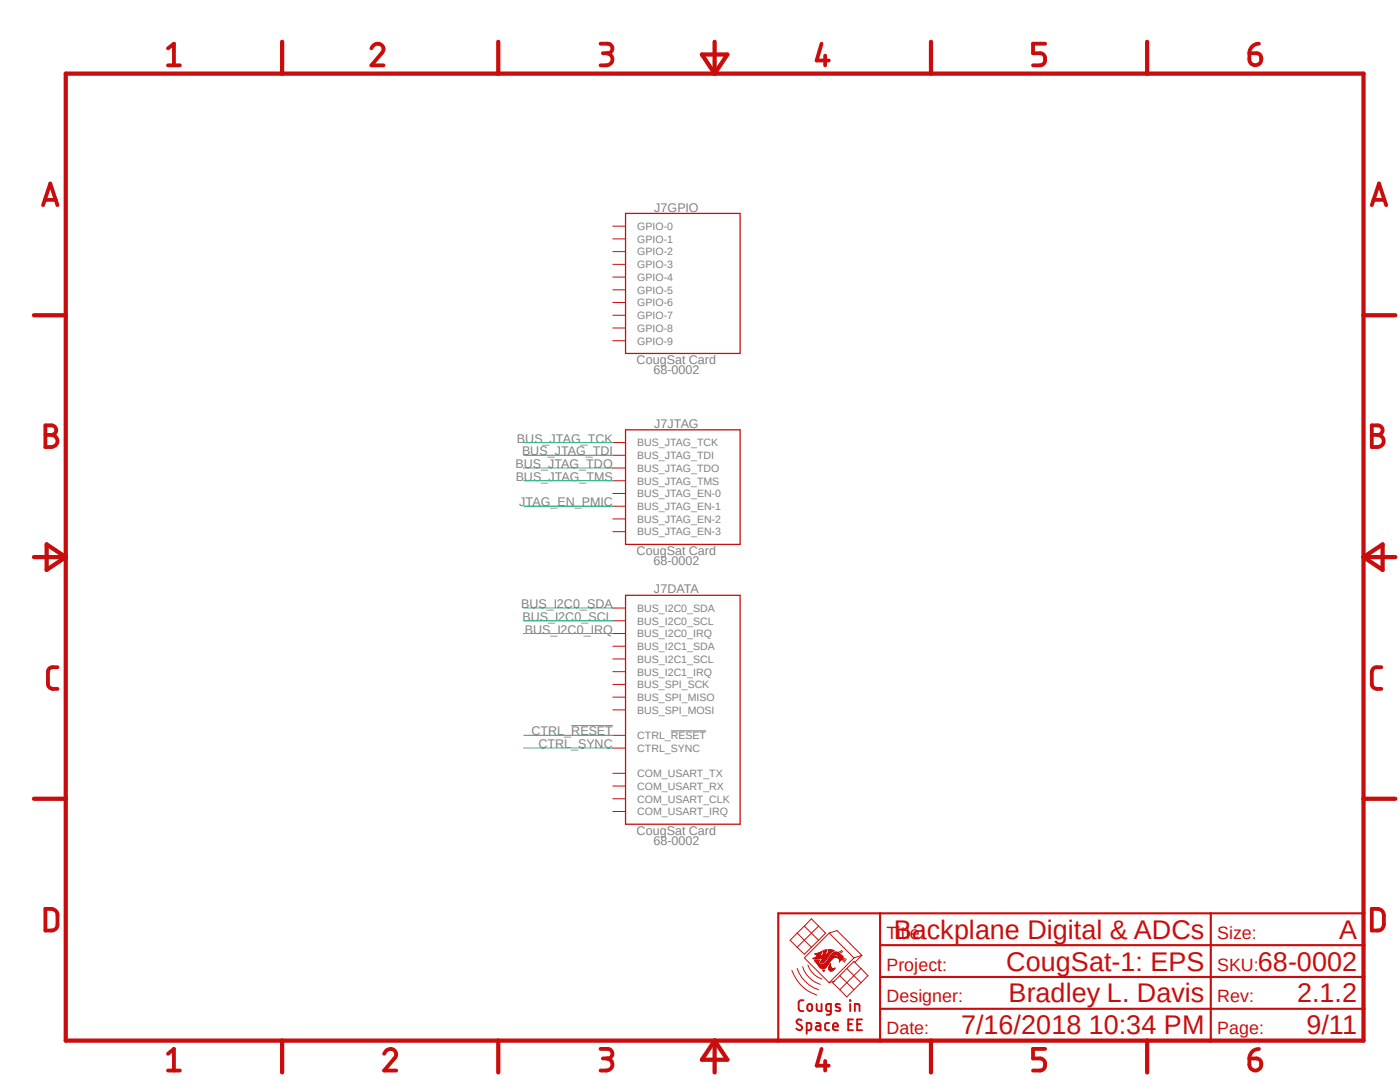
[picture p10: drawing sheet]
<svg xmlns="http://www.w3.org/2000/svg" width="279mm" height="216mm" viewBox="0 0 279 216" stroke-linecap="round" stroke-linejoin="round" font-family="sans-serif">
<path d="M6.3 6.1l272.6 209.6M278.9 6.1l-272.6 209.6" fill="none" stroke="#fff" stroke-width=".2"/>
<path d="M114 144.8h8.3M133.9 145.8h7" fill="none" stroke="#808080" stroke-width=".2"/>
<g fill="none" stroke="#c90d0c" stroke-width=".85">
<path d="M13.1 14.7h259v192.9h-259zM56.3 8.3v6.4M99.4 8.3v6.4M140.1 10.9h5.1l-2.6 3.8zM142.6 8.3v6.4M185.8 8.3v6.4M228.9 8.3v6.4M6.8 62.9h6.3M272.1 62.9h6.4M6.8 111.2h6.3M9.3 108.6l3.8 2.6-3.8 2.5zM272.1 111.2h6.4"/>
<path d="M272.1 111.2l3.8-2.6v5.1zM6.8 159.4h6.3M272.1 159.4h6.4M56.3 207.6v6.4M99.4 207.6v6.4M142.6 207.6v6.4M142.6 207.6l2.6 3.9h-5.1zM185.8 207.6v6.4M228.9 207.6v6.4"/>
</g>
<g fill="none" stroke="#c90d0c" stroke-width=".76">
<path d="M33.5 9.7l1.2-1v4.3M33.5 13h2.4M74.1 9.7a1.19 1.19 0 0 1 1.6-1 1.19 1.19 0 0 1 .7 1.7l-2.3 2.6h2.4M119.8 8.7h1.5a.95 .95 0 0 1 .9 1 .95 .95 0 0 1-.9 .9h-1M121 10.6a1.21 1.21 0 0 1 1.2 1.2 1.21 1.21 0 0 1-1.2 1.2h-1.2M164 8.7l-1 3.4h2.4M164.7 11.1v1.9M208.6 8.7h-2.4v1.9h1.4a1.23 1.23 0 0 1 1 1.2 1.23 1.23 0 0 1-1 1.2h-1.4M249.3 10.6h1.5a1.21 1.21 0 0 1 .9 1.4 1.21 1.21 0 0 1-1.4 1 1.09 1.09 0 0 1-1-1.2zM251.2 8.7a1.88 1.88 0 0 0-1.9 1.9M9 39.9h2.1M274.1 39.9h2.2"/>
<path d="M8.6 40.9l1.4-4.3 1.5 4.3M273.8 40.9l1.4-4.3 1.4 4.3M9.1 84.9h1.2a.95 .95 0 0 1 .9 .9 .95 .95 0 0 1-.9 1 1.21 1.21 0 0 1 1.2 1.2 1.21 1.21 0 0 1-1.2 1.2h-1.2zM9.1 86.8h1.2M273.8 84.9h1.2a.95 .95 0 0 1 .9 .9 .95 .95 0 0 1-.9 1 1.21 1.21 0 0 1 1.2 1.2 1.21 1.21 0 0 1-1.2 1.2h-1.2zM273.8 86.8h1.2M11.5 133.1h-1a.87 .87 0 0 0-.9 1v2.4a.97 .97 0 0 0 .9 1h1M275.7 133.1h-1a.94 .94 0 0 0-.9 1v2.4a.97 .97 0 0 0 .9 1h1M9.1 181.4a2.22 2.22 0 0 1 2.2 .5l.2 .7v1.9a1.13 1.13 0 0 1-1.2 1.2h-1.2zM273.8 181.4a2.07 2.07 0 0 1 2.1 .5l.3 .7v1.9a1.21 1.21 0 0 1-1.2 1.2h-1.2zM33.5 210.3l1.2-1v4.3M33.5 213.6h2.4"/>
<path d="M76.7 210.3a1.19 1.19 0 0 1 1.5-1 1.19 1.19 0 0 1 .7 1.7l-2.2 2.6h2.4M119.8 209.3h1.5a.95 .95 0 0 1 .9 .9 .95 .95 0 0 1-.9 1h-1M121 211.2a1.21 1.21 0 0 1 1.2 1.2 1.21 1.21 0 0 1-1.2 1.2h-1.2M164 209.3l-1 3.3h2.4M164.7 211.7v1.9M208.6 209.3h-2.4v1.9h1.4a1.23 1.23 0 0 1 1 1.2 1.23 1.23 0 0 1-1 1.2h-1.4M249.3 211.2h1.5a1.2 1.2 0 0 1 .9 1.3 1.2 1.2 0 0 1-1.2 1.1 1.2 1.2 0 0 1-1.2-1.2zM251.2 209.3a1.88 1.88 0 0 0-1.9 1.9"/>
</g>
<path d="M175.6 194.9h96.5M175.6 182.2v25.4M175.6 188.6h96.5M241.6 182.2v25.4M272.1 182.2h-116.8v25.4M175.6 201.3h96.5" fill="none" stroke="#c90d0c" stroke-width=".42"/>
<g fill="none" stroke="#c90d0c" stroke-width=".2">
<path d="M122.3 45.1h2.5M122.3 47.7h2.5M122.3 50.2h2.5M122.3 52.7h2.5M122.3 55.3h2.5M122.3 57.8h2.5M122.3 60.4h2.5M122.3 62.9h2.5M122.3 65.4h2.5M122.3 68h2.5M122.3 88.3h2.5M122.3 90.8h2.5"/>
<path d="M122.3 93.4h2.5M122.3 95.9h2.5M122.3 98.5h2.5M122.3 101h2.5M122.3 103.5h2.5M122.3 106.1h2.5M122.3 121.3h2.5M122.3 123.9h2.5M122.3 126.4h2.5M122.3 128.9h2.5M122.3 131.5h2.5M122.3 134h2.5"/>
<path d="M122.3 136.6h2.5M122.3 139.1h2.5M122.3 141.6h2.5M122.3 146.7h2.5M122.3 149.3h2.5M122.3 154.3h2.5M122.3 156.8h2.5M122.3 159.4h2.5M122.3 161.9h2.5M158 193.6a7.9 7.9 0 0 0 5 4.9M159.1 193.3a6.8 6.8 0 0 0 4.3 4.2M159.1 189l1.4 1.4 1.4-1.4"/>
<path d="M159.1 186.2l-1.4 1.4 1.4 1.4M159.1 186.2l2.8 2.8M160.2 192.9a5.5 5.5 0 0 0 3.5 3.5M160.5 184.8l1.4-1.5 1.5 1.5M160.5 184.8l-1.4 1.4M160.5 184.8l2.9 2.8M161.2 192.6a4.4 4.4 0 0 0 2.8 2.8M162.3 191.2h1.6M162.3 191.3h1.3M162.6 191.1l-.4 .2 .8 .1 1.3-.3-.3 .5M162.6 191.1h2.5M162.6 191.7h.9"/>
<path d="M162.6 190.4h1.1M162.7 191.8h.7M162.7 191.1h2.4M162.7 191.9l.8 1M162.8 191.9h.5M162.8 190.5h.9M162.9 192h.4M162.9 191h2.3M162.9 192.1h.5M162.9 190.5h.8M162.9 190.3h1M163 192.2h.4"/>
<path d="M163 190.9l-.4 .2M163 190.9h2.3M163.1 190.8h.6M163.1 192.3h.4M163.1 192.4h.6M163.1 190.6h.6M163.2 190.7h.5M163.2 192.5h2M163.3 190.2h.7M163.3 191.9l.1 .2M163.3 192.6h1.8M163.4 184.8l1.4 1.4-1.4 1.4"/>
<path d="M163.4 187.6l-1.5 1.4M163.4 184.8l-4.3 4.2M163.4 192.7h1.7M163.4 192.1l.4 .3M163.4 192.8h1.6M163.5 192.9h1.5M163.5 192.9l.2 .1M163.5 191.6h.1M163.5 190.1h.5M163.6 193h1.3M163.6 191.6l-1 .1 .1 .2M163.6 191.6l-.3 .3"/>
<path d="M163.7 193h1.1M163.7 193l.1 .2M163.7 193.1h1M163.7 192h.7M163.7 191.9h.8M163.7 190h.3M163.8 193.2l.2 .1 .6-.1M163.8 191.8h.8M163.9 193.2h.7M163.9 191.8l-.2 .2 .3 .2 .3-.1M163.9 192.1h.4M163.9 190.8h1.4"/>
<path d="M163.9 191.7h.8M163.9 189.9h.1M164 191.6l-.1 .2M164 189.9l-.3 .8M164 189.9l-1.4 .4 .6 .4-.2 .2M164 191.6h.8M164 190.7h1.4M164.1 191.5h.8M164.1 191.4h.8M164.1 190.6h1.3M164.2 191.3h.8M164.2 190.5l-.5 .4v-.2"/>
<path d="M164.2 191.2h.9M164.2 190.5h1.3M164.3 189.7v.4l.1-.1-.1 .4M164.3 190.5h.5M164.3 189.9h.5M164.3 189.7h.7M164.3 193.7h.2M164.3 192.4h1M164.3 190h.5M164.3 190.4l-.1 .1M164.3 190.4h.5M164.4 190.3h.4"/>
<path d="M164.4 190.2h.4M164.4 193.6h.2l-.2 .2M164.4 190.1h.4M164.5 192.4h-1.3M164.5 192.4h.9M164.5 192l-.2 .1M164.5 189.7h-.2M164.5 189.7h.5M164.5 193.6h-.3l.2 .2M164.6 192.3h.8M164.7 192.2h.8M164.7 189.6l.3-.1v.3h-.7"/>
<path d="M164.7 189.6l-.2 .1M164.7 189.6h.3M164.7 193.1l-.1 .1M164.8 190.4v.2l.2-.1M164.8 190.1v.3M164.8 189.8v.3M164.8 192.1h.7M164.8 192.1l-.3 .3M164.9 192h.7M164.9 193l-.2 .1M165 191.9h.7M165 190.5h.5"/>
<path d="M165 191.8h.7M165.1 190.4h.5M165.1 191.1l-.6 .9M165.1 191.7h.7M165.1 191.7l-.3 .4M165.1 191.6h.7M165.1 190.3h.6M165.1 192.6l-.2 .4M165.2 190.2l-.2 .3M165.2 191.6h.7M165.2 190.2h.6M165.3 191.5h.6"/>
<path d="M165.3 191.4h.7M165.3 190.8l-.2 .3M165.3 190.1h.6M165.3 189.7h1.1M165.3 189.6h.8M165.4 190h.5M165.4 193.4h1.1M165.4 193.3h1.2M165.4 193.2h.7M165.4 193.1h.5M165.4 191.3h.7M165.4 192.9l.1 .6"/>
<path d="M165.4 193.5h1M165.4 193h.5M165.4 193h.4M165.4 189.8h.8M165.4 191.2h.8M165.4 189.9h.7M165.5 186.2l4.9 4.9M165.5 186.2l-5 4.9 5 5M165.5 186.2l1.5-.5 5 4.9M165.5 193.5h.8M165.5 192.9h.3M165.5 191.1h.9"/>
<path d="M165.5 192.8h.3M165.5 191.1h1.1M165.6 193.6h.6M165.6 192.7h.1M165.6 192.6h.1M165.6 191h1.5M165.7 192.5h.1M165.7 190.9h1.3M165.7 192.4h.1M165.7 190.8h1.1M165.7 193.7h.4M165.7 192.4l.1-.1-.4 .6"/>
<path d="M165.7 192.4v.3M165.7 192.7l.1 .3M165.8 190.1l-.5 .7M165.8 190.7h.3M165.8 193l.3 .3 .6-.1M165.8 190.6h.4M165.9 190.5h.4M165.9 190.5l-.8 1.2M165.9 190.5h.5M166 190.4h1.6M166.1 190.7l.7 .1 .5 .3M166.2 189.8l-.4 .3"/>
<path d="M166.2 190.2h1.1M166.4 190.1h.8M166.4 190.1a1.08 1.08 0 0 1 1.4 .4l.3 .2M166.4 190.1l-.5 .4M166.4 190.5a.79 .79 0 0 1 1 .7l-.1-.1 .3 .4M166.4 190.5l-.3 .2M166.4 189.7l-.2 .1M166.4 189.7l-1.1-.2v.3h.2l-.3 .4M166.5 195.7l-.3 .4 1.4 1.4M166.6 193.2h.1M166.7 193.2a.69 .69 0 0 1-.5 .5 .69 .69 0 0 1-.7-.2M166.9 190.5h.8"/>
<path d="M167 190.5h.8M167.1 191.1h.2M167.1 190.6h.8M167.2 191.1a1.47 1.47 0 0 0-1.7 1l-.4 .5M167.2 191.1h.1M167.2 190.7h.8M167.3 190.8h.8M167.3 191.2h.8M167.3 190.9h.9M167.4 191h.8M167.4 191.3h.7M167.4 191.1h.7"/>
<path d="M167.4 191.1h.8M167.5 191.4h.5M167.6 191.8l-.1 .2M167.6 191.6h.2M167.6 191.5h.3M167.6 191.5v.1M167.6 194.7l-1.1 1M167.6 194.7l2.8 2.8M167.6 191.7h.1M167.6 191.6h.1M167.6 191.6v.2M167.7 191.6l-.1 .2"/>
<path d="M168 191.4l.6 .6M168 189.7l-.8 .4M168 191.4l-.3 .2M168.1 190.7l.1 .2M168.1 191.3l.7 .5M168.1 191.2l-.1 .2M168.2 191.1l.7 .3M168.2 189.9l-.7 .4h-1.4M168.2 191l-.1 .2M168.2 190.9v.1M169 193.3l1.4-1.4 1.4 1.4M169 193.3l2.8 2.8"/>
<path d="M169 193.3l-1.4 1.4M170.4 191.1l-4.9 5 1-.4M171.8 193.3l1.4 1.4-4.2 4.2-1.4-1.4M171.8 193.3l-4.2 4.2M172 190.6l-1.6 .5M172 190.6l-1.4 1.4"/>
</g>
<g fill="none" stroke="#c90d0c" stroke-width=".38">
<path d="M160.4 199.6h-.8l-.2 .5 .1 1.4 .4 .3h.5M169.6 199.6l.1 .1zM160 203.6a.6 .6 0 0 0-1 .3l.2 .4 .7 .3a.57 .57 0 0 1-.1 .9 .57 .57 0 0 1-.9-.3M161 205.6h.6l.3-.2v-.9l-.1-.3-.8-.1v2.2M161.2 200.5a.49 .49 0 0 1 .5-.2 .49 .49 0 0 1 .4 .5v.5a.49 .49 0 0 1-.5 .5 .49 .49 0 0 1-.5-.5zM162.9 204.1l.6 .1 .2 .3v1.1h-.5a.42 .42 0 0 1-.4-.5 .42 .42 0 0 1 .4-.4h.5M163 200.3v1.1l.4 .4h.6v-1.5M165.5 204.1l-.7 .1-.1 .3v.9l.3 .2h.5M165.8 201.8h-.6l-.3-.3v-.8l.2-.3 .7-.1v1.8l-.3 .4h-.5M166.2 204.9h1a.51 .51 0 0 0-.3-.8 .51 .51 0 0 0-.7 .5l.1 .8 .3 .2h.6M167.6 200.4a.61 .61 0 0 0-.8 .1l.1 .4 .7 .2 .1 .4a.63 .63 0 0 1-.9 .1M169.3 204.3h.7"/>
<path d="M169.7 200.3v1.5M170.2 203.4h-.9v2.2h.9M170.6 201.8v-1.5h.6l.3 .2v1.3M171.1 204.3h.7M172 203.4h-.9v2.2h.9"/>
</g>
<path d="M124.8 42.6h22.9v27.9h-22.9zM124.8 85.8h22.9v22.8h-22.9zM124.8 118.8h22.9v45.7h-22.9z" fill="none" stroke="#c90d0c" stroke-width=".25"/>
<path d="M104.5 88.3h17.8M104.5 90.8h17.8M104.5 93.4h17.8M104.5 95.9h17.8M104.5 101h17.8M104.5 123.9h17.8M104.5 121.3h17.8M104.5 126.4h17.8M104.5 146.7h17.8M104.5 149.3h17.8" fill="none" stroke="#0dab76" stroke-width=".2"/>
<g font-size="5.4" fill="#c90d0c">
<text x="178.4" y="187.3">Backplane Digital &amp; ADCs</text>
<text x="267.3" y="187.3">A</text>
<text x="200.8" y="193.7">CougSat-1: EPS</text>
<text x="251" y="193.7">68-0002</text>
<text x="201.3" y="200">Bradley L. Davis</text>
<text x="258.9" y="200">2.1.2</text>
<text x="191.8" y="206.4">7/16/2018 10:34 PM</text>
<text x="260.7" y="206.4">9/11</text>
</g>
<g font-size="3.6" fill="#c90d0c">
<text x="176.9" y="187.3">Title:</text>
<text x="242.9" y="187.3">Size:</text>
<text x="176.9" y="193.7">Project:</text>
<text x="242.9" y="193.7">SKU:</text>
<text x="176.9" y="200">Designer:</text>
<text x="242.9" y="200">Rev:</text>
<text x="176.9" y="206.4">Date:</text>
<text x="242.9" y="206.4">Page:</text>
</g>
<g font-size="2.5" fill="#808080">
<text x="130.6" y="42.2">J7GPIO</text>
<text x="127" y="72.7">CougSat Card</text>
<text x="130.4" y="74.7">68-0002</text>
<text x="103.2" y="88.3">BUS_JTAG_TCK</text>
<text x="130.6" y="85.4">J7JTAG</text>
<text x="102.9" y="93.4">BUS_JTAG_TDO</text>
<text x="102.9" y="95.9">BUS_JTAG_TMS</text>
<text x="104.2" y="90.8">BUS_JTAG_TDI</text>
<text x="103.6" y="101">JTAG_EN_PMIC</text>
<text x="127" y="110.8">CougSat Card</text>
<text x="130.4" y="112.8">68-0002</text>
<text x="130.5" y="118.4">J7DATA</text>
<text x="104" y="121.3">BUS_I2C0_SDA</text>
<text x="104.3" y="123.9">BUS_I2C0_SCL</text>
<text x="104.7" y="126.4">BUS_I2C0_IRQ</text>
<text x="106" y="146.7">CTRL_RESET</text>
<text x="107.4" y="149.3">CTRL_SYNC</text>
<text x="127" y="166.6">CougSat Card</text>
<text x="130.4" y="168.7">68-0002</text>
</g>
<g font-size="2.1" fill="#808080">
<text x="127.2" y="45.9">GPIO-0</text>
<text x="127.2" y="48.4">GPIO-1</text>
<text x="127.2" y="51">GPIO-2</text>
<text x="127.2" y="53.5">GPIO-3</text>
<text x="127.2" y="56">GPIO-4</text>
<text x="127.2" y="58.6">GPIO-5</text>
<text x="127.2" y="61.1">GPIO-6</text>
<text x="127.2" y="63.7">GPIO-7</text>
<text x="127.2" y="66.2">GPIO-8</text>
<text x="127.2" y="68.7">GPIO-9</text>
<text x="127.2" y="89.1">BUS_JTAG_TCK</text>
<text x="127.2" y="91.6">BUS_JTAG_TDI</text>
<text x="127.2" y="94.1">BUS_JTAG_TDO</text>
<text x="127.2" y="96.7">BUS_JTAG_TMS</text>
<text x="127.2" y="99.2">BUS_JTAG_EN-0</text>
<text x="127.2" y="101.8">BUS_JTAG_EN-1</text>
<text x="127.2" y="104.3">BUS_JTAG_EN-2</text>
<text x="127.2" y="106.8">BUS_JTAG_EN-3</text>
<text x="127.2" y="122.1">BUS_I2C0_SDA</text>
<text x="127.2" y="124.6">BUS_I2C0_SCL</text>
<text x="127.2" y="127.2">BUS_I2C0_IRQ</text>
<text x="127.2" y="129.7">BUS_I2C1_SDA</text>
<text x="127.2" y="132.2">BUS_I2C1_SCL</text>
<text x="127.2" y="134.8">BUS_I2C1_IRQ</text>
<text x="127.2" y="137.3">BUS_SPI_SCK</text>
<text x="127.2" y="139.9">BUS_SPI_MISO</text>
<text x="127.2" y="142.4">BUS_SPI_MOSI</text>
<text x="127.2" y="147.5">CTRL_RESET</text>
<text x="127.2" y="150">CTRL_SYNC</text>
<text x="127.2" y="155.1">COM_USART_TX</text>
<text x="127.2" y="157.6">COM_USART_RX</text>
<text x="127.2" y="160.1">COM_USART_CLK</text>
<text x="127.2" y="162.7">COM_USART_IRQ</text>
</g>
</svg>
